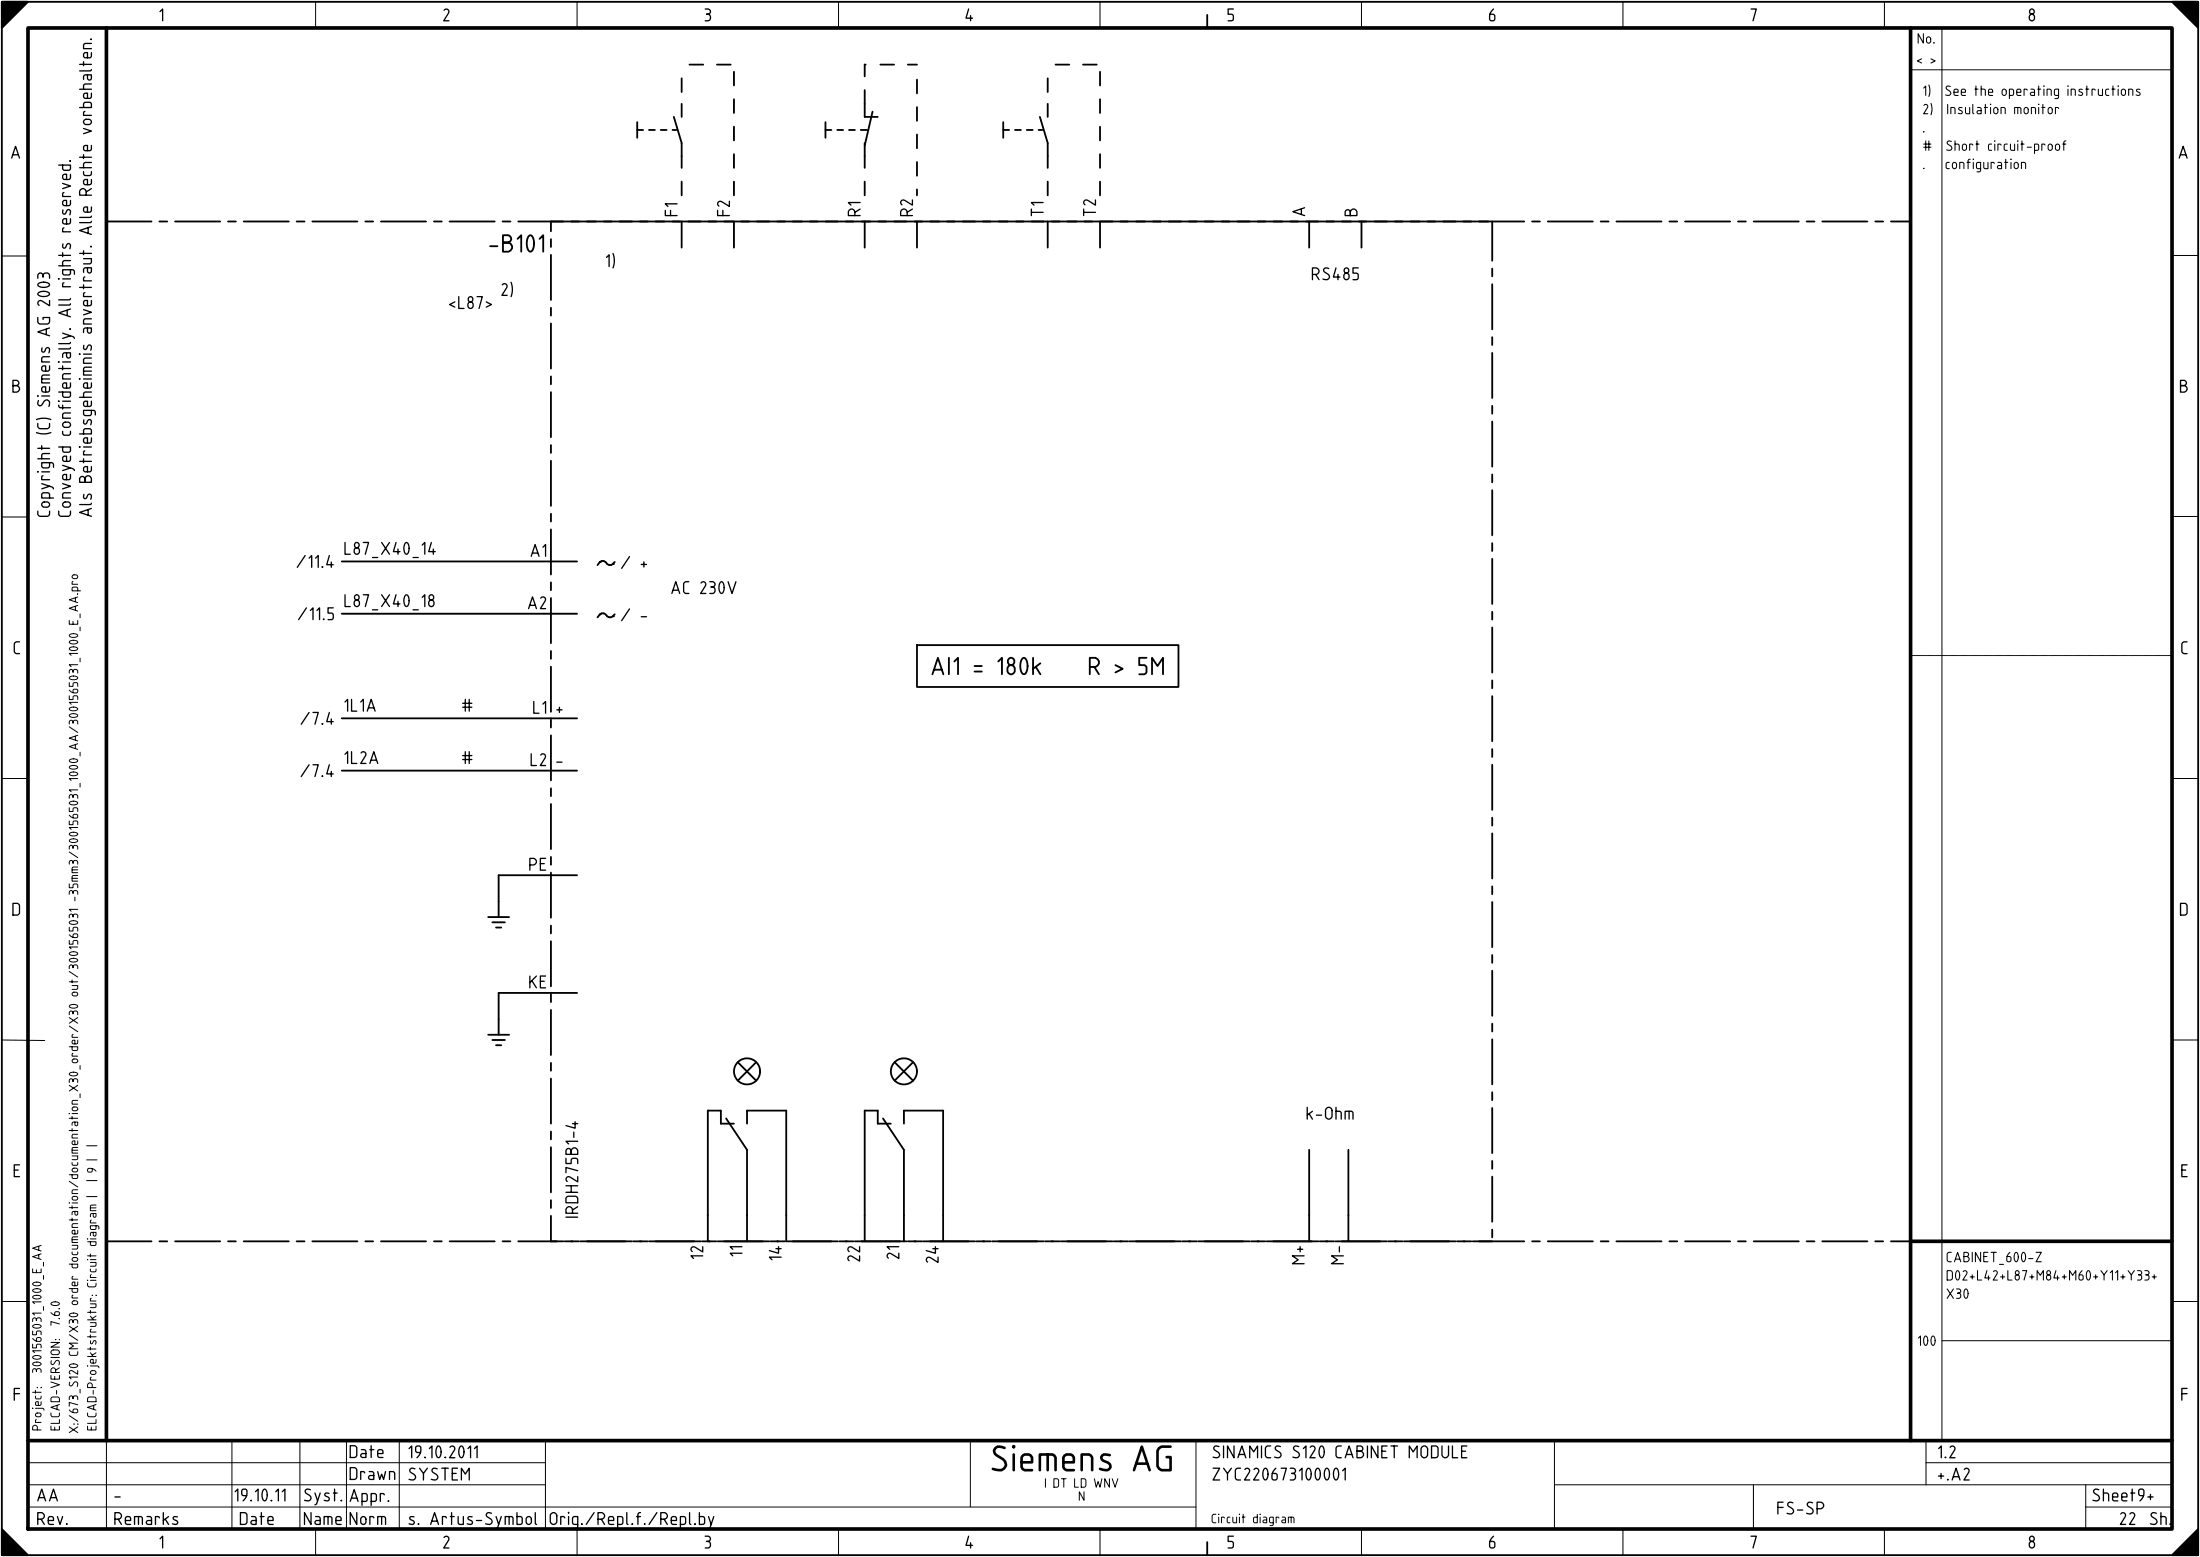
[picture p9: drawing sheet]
<svg xmlns="http://www.w3.org/2000/svg" width="421mm" height="298mm" viewBox="0 0 421 298" stroke-linecap="round" stroke-linejoin="round" font-family="sans-serif">
<g fill="none" stroke="#000" stroke-width=".35">
<path d="M.4 .3h420v297h-420zM.4 .3h5l-5 5zM.5 4.9h.1M.5 4.9h.2M.5 4.8h.2M.5 4.7h.3M.5 4.6h.4M.5 4.6h.5M.5 4.5h.5M.5 4.4h.6M.5 4.3h.7M.5 4.3h.8"/>
<path d="M.5 4.2h.8M.5 4.1h.9M.5 4h1M.5 3.9h1.1M.5 3.8h1.2M.5 3.8h1.3M.5 3.7h1.3M.5 3.6h1.4M.5 3.5h1.5M.5 3.5h1.6M.5 3.4h1.6M.5 3.3h1.7"/>
<path d="M.5 3.2h1.8M.5 3.2h1.9M.5 3.1h1.9M.5 3h2M.5 2.9h2.1M.5 2.9h2.2M.5 2.8h2.2M.5 2.7h2.3M.5 2.6h2.4M.5 2.6h2.5M.5 2.5h2.5M.5 2.4h2.6"/>
<path d="M.5 2.3h2.7M.5 2.3h2.8M.5 2.2h2.8M.5 2.1h2.9M.5 2h3M.5 2h3.1M.5 1.9h3.1M.5 1.8h3.2M.5 1.7h3.3M.5 1.7h3.4M.5 1.6h3.4M.5 1.5h3.5"/>
<path d="M.5 1.4h3.6M.5 1.3h3.7M.5 1.2h3.8M.5 1.2h3.9M.5 1.1h3.9M.5 1h4M.5 .9h4.1M.5 .9h4.2M.5 .8h4.2M.5 .7h4.3M.5 .6h4.4M.5 .6h4.5"/>
<path d="M.5 .5h4.5M.5 .4h4.6M.5 .3h4.7M130.4 15v2.6M130.4 19.9v2.4M131.9 12.4h2.6M137.1 12.4h2.6M140.4 13.7v2.6M140.4 19v2.6M165.4 12.4v2.2M165.4 17.2v5.1h2.5M168.4 12.4h2.6"/>
<path d="M173.6 12.4h1.8M175.4 15.2v2.7M200.4 15v2.6M200.4 19.9v2.4M201.9 12.4h2.6M207.1 12.4h2.6M210.4 13.7v2.6M210.4 19v2.6M230.9 2.9v2.4M415.4 .3h5v5zM415.5 .3h4.7M415.6 .4h4.6"/>
<path d="M415.7 .5h4.5M415.7 .6h4.5M415.8 .6h4.4M415.9 .7h4.3M416 .8h4.2M416 .9h4.2M416.1 .9h4.1M416.2 1h4M416.3 1.1h3.9M416.3 1.2h3.9M416.4 1.2h3.8M416.5 1.3h3.7"/>
<path d="M416.6 1.4h3.6M416.7 1.5h3.5M416.8 1.6h3.4M416.8 1.7h3.4M416.9 1.7h3.3M417 1.8h3.2M417.1 1.9h3.1M417.1 2h3.1M417.2 2h3M417.3 2.1h2.9M417.4 2.2h2.8M417.4 2.3h2.8"/>
<path d="M417.5 2.3h2.7M417.6 2.4h2.6M417.7 2.5h2.5M417.7 2.6h2.5M417.8 2.6h2.4M417.9 2.7h2.3M418 2.8h2.2M418 2.9h2.2M418.1 2.9h2.1M418.2 3h2M418.3 3.1h1.9M418.3 3.2h1.9"/>
<path d="M418.4 3.2h1.8M418.5 3.3h1.7M418.6 3.4h1.6M418.6 3.5h1.6M418.7 3.5h1.5M418.8 3.6h1.4M418.9 3.7h1.3M418.9 3.8h1.3M419 3.8h1.2M419.1 3.9h1.1M419.2 4h1M419.3 4.1h.9"/>
<path d="M419.4 4.2h.8M419.4 4.3h.8M419.5 4.3h.7M419.6 4.4h.6M419.7 4.5h.5M419.7 4.6h.5M419.8 4.6h.4M419.9 4.7h.3M420 4.8h.2M420 4.9h.2M420.1 4.9h.1M121.9 24.8h1.1"/>
<path d="M121.9 23.4v2.9M124.1 24.8h1.1M126.4 24.8h1.1M128.6 24.8h.8M128.9 22.3l1.5 5.1v4.7M130.4 34.7v2.6M140.4 24.2v2.6M140.4 29.5v2.6M140.4 34.7v2.6M157.9 24.8h1.1M157.9 23.4v2.9M160.1 24.8h1.1"/>
<path d="M162.4 24.8h1.1M164.6 24.8h1.3M165.4 27.4v4.7M165.4 34.7v2.6M166.9 21.4l-1.5 6.4M175.4 20.5v2.6M175.4 25.7v2.6M175.4 31v2.6M175.4 36.2v1.1M191.9 24.8h1.1M191.9 23.4v2.9M194.1 24.8h1.1"/>
<path d="M196.4 24.8h1.1M198.6 24.8h.8M198.9 22.3l1.5 5.1v4.7M200.4 34.7v2.6M210.4 24.2v2.6M210.4 29.5v2.6M210.4 34.7v2.6M20.4 42.4h8.6M30.5 42.4h1.5M33.5 42.4h8.6M43.6 42.4h1.5M46.6 42.4h8.6"/>
<path d="M56.7 42.4h1.5M59.7 42.4h8.7M69.9 42.4h1.5M72.9 42.4h8.6M83 42.4h1.5M86 42.4h8.6M96.1 42.4h1.5M99.1 42.4h192.4M105.4 42.4v1.8M105.4 45.7v1.5M105.4 48.7v8.7M105.4 58.9v1.4"/>
<path d="M130.4 42.4v4.9M140.4 42.4v4.9M165.4 42.4v4.9M175.4 42.4v4.9M200.4 42.4v4.9M210.4 42.4v4.9M250.4 42.4v4.9M260.4 42.4v4.9M285.4 42.4v7.5M285.4 51.4v1.4M285.4 54.3v8.7M293 42.4h1.5"/>
<path d="M296 42.4h8.6M306.1 42.4h1.5M309.1 42.4h8.6M319.2 42.4h1.5M322.2 42.4h8.7M332.4 42.4h1.5M335.4 42.4h8.6M345.5 42.4h1.5M348.5 42.4h8.6M358.6 42.4h1.5M361.6 42.4h3.8M105.4 61.8v8.7"/>
<path d="M105.4 72v1.5M105.4 75v8.6M285.4 64.5v1.5M285.4 67.5v8.6M285.4 77.6v1.5M105.4 85.1v1.5M105.4 88.1v8.6M105.4 98.2v1.5M285.4 80.6v8.6M285.4 90.7v1.5M285.4 93.7v8.6M65.4 107.4h45"/>
<path d="M65.4 117.3h45M105.4 101.2v8.6M105.4 111.4v1.5M105.4 114.3v8.7M114.7 117.5l-.4 .6M114.7 107.5l-.4 .5M114.7 117.5l.4-.2h.4l.3 .2M114.7 107.5l.4-.2h.4l.3 .2M115.9 117.5l.2 .3M115.9 107.5l.2 .2M116.1 117.8l.4 .2h.4l.3-.2M116.1 107.8l.4 .2h.4l.3-.2"/>
<path d="M117.6 117.5l-.3 .3M117.6 107.4l-.3 .3M285.4 103.9v1.5M285.4 106.8v8.7M285.4 117v1.5M285.4 120v8.6M65.4 137.4h45M105.4 124.5v1.5M105.4 127.5v8.6M105.4 137.6v1.5M175.4 123.3h50v8h-50zM285.4 130.1v1.5"/>
<path d="M285.4 133.1v8.6M65.4 147.3h45M105.4 140.6v8.6M105.4 150.7v1.5M105.4 153.7v8.6M285.4 143.2v1.5M285.4 146.2v8.6M285.4 156.3v1.6M285.4 159.3v8.7M93.4 175.3h4M94.2 176.4h2.4M94.9 177.3h1"/>
<path d="M105.4 163.8v1.6M105.4 166.8v8.7M105.4 177v1.5M105.4 180v8.6M110.4 167.4h-15v7.9M285.4 169.5v1.5M285.4 172.5v8.6M93.4 197.8h4M94.2 198.9h2.4M94.9 199.8h1M105.4 190.1v1.5M105.4 193.1v8.6"/>
<path d="M110.4 189.9h-15v7.9M285.4 182.6v1.5M285.4 185.6v8.6M285.4 195.7v1.5M285.4 198.7v8.6M105.4 203.2v1.5M105.4 206.2v8.6M105.4 216.3v1.6M105.4 219.4v8.6M138.9 213.9l4 5.9v17.5M140.4 214.8h-2.5v-2.4h-2.5v24.9M141.1 203.1l3.5 3.5"/>
<path d="M142.9 214.8v-2.4h7.5v24.9h9.8M144.6 203.1l-3.5 3.5M168.9 213.9l4 5.9v17.5M170.4 214.8h-2.5v-2.4h-2.5v24.9M171.1 203.1l3.5 3.5M172.9 214.8v-2.4h7.5v24.9M174.6 203.1l-3.5 3.5M250.4 219.8v17.5M257.9 219.8v17.5M285.4 208.8v1.6M285.4 211.9v8.6M20.4 237.3h8.6"/>
<path d="M30.5 237.3h1.5M33.5 237.3h8.6M43.6 237.3h1.5M46.6 237.3h8.6M56.7 237.3h1.5M59.7 237.3h8.7M69.9 237.3h1.5M72.9 237.3h8.6M83 237.3h1.5M86 237.3h8.6M96.1 237.3h1.5M99.1 237.3h8.6"/>
<path d="M105.4 229.5v1.5M105.4 232.5v4.8M108 237.3h2.7M111 237.3h9.9M121.1 237.3h2.8M124.1 237.3h9.9M134.2 237.3h2.8M137.2 237.3h9.9M147.4 237.3h2.7M160.5 237.3h2.7M163.5 237.3h9.9M173.6 237.3h2.8"/>
<path d="M176.6 237.3h9.9M186.7 237.3h2.8M189.7 237.3h9.9M199.9 237.3h2.7M202.9 237.3h9.8M213 237.3h2.7M216 237.3h9.9M226.1 237.3h2.8M229.1 237.3h9.9M239.2 237.3h2.8M242.2 237.3h9.9M252.4 237.3h2.7"/>
<path d="M255.4 237.3h9.8M265.5 237.3h2.7M268.5 237.3h9.9M278.6 237.3h2.8M281.6 237.3h9.9M285.4 222v1.5M285.4 225v8.6M285.4 235.1v1.5M293 237.3h1.5M296 237.3h8.6M306.1 237.3h1.5M309.1 237.3h8.6"/>
<path d="M319.2 237.3h1.5M322.2 237.3h8.7M332.4 237.3h1.5M335.4 237.3h8.6M345.5 237.3h1.5M348.5 237.3h8.6M358.6 237.3h1.5M361.6 237.3h3.8M.4 292.4l5 4.9h-5zM.5 297.3h4.6M.5 297.2h4.5M.5 297.1h4.5"/>
<path d="M.5 297.1h4.4M.5 297h4.4M.5 297h4.3M.5 296.9h4.2M.5 296.8h4.2M.5 296.8h4.1M.5 296.7h4.1M.5 296.7h4M.5 296.6h3.9M.5 296.5h3.9M.5 296.5h3.8M.5 296.4h3.8"/>
<path d="M.5 296.4h3.7M.5 296.3h3.6M.5 296.2h3.6M.5 296.2h3.5M.5 296.1h3.5M.5 296.1h3.4M.5 296h3.4M.5 296h3.3M.5 295.9h3.3M.5 295.9h3.2M.5 295.8h3.1M.5 295.7h3.1"/>
<path d="M.5 295.7h3M.5 295.6h3M.5 295.6h2.9M.5 295.5h2.8M.5 295.4h2.8M.5 295.4h2.7M.5 295.3h2.7M.5 295.3h2.6M.5 295.2h2.5M.5 295.1h2.5M.5 295.1h2.4M.5 295h2.4"/>
<path d="M.5 295h2.3M.5 294.9h2.2M.5 294.8h2.2M.5 294.8h2.1M.5 294.7h2.1M.5 294.7h2M.5 294.6h1.9M.5 294.5h1.9M.5 294.5h1.8M.5 294.4h1.8M.5 294.4h1.7M.5 294.3h1.6"/>
<path d="M.5 294.2h1.6M.5 294.2h1.5M.5 294.1h1.5M.5 294.1h1.4M.5 294h1.3M.5 293.9h1.3M.5 293.9h1.2M.5 293.8h1.2M.5 293.8h1.1M.5 293.7h1M.5 293.6h1M.5 293.6h.9"/>
<path d="M.5 293.5h.9M.5 293.5h.8M.5 293.4h.8M.5 293.4h.7M.5 293.3h.7M.5 293.3h.6M.5 293.2h.5M.5 293.1h.5M.5 293.1h.4M.5 293h.4M.5 293h.3M.5 292.9h.2"/>
<path d="M.5 292.8h.2M.5 292.8h.1M.5 292.7h.1M230.9 294.8v2.5M415.4 297.3l5-4.9v4.9zM415.6 297.3h4.6M415.7 297.2h4.5M415.7 297.1h4.5M415.8 297.1h4.4M415.8 297h4.4M415.9 297h4.3M416 296.9h4.2"/>
<path d="M416 296.8h4.2M416.1 296.8h4.1M416.1 296.7h4.1M416.2 296.7h4M416.3 296.6h3.9M416.3 296.5h3.9M416.4 296.5h3.8M416.4 296.4h3.8M416.5 296.4h3.7M416.6 296.3h3.6M416.6 296.2h3.6M416.7 296.2h3.5"/>
<path d="M416.7 296.1h3.5M416.8 296.1h3.4M416.8 296h3.4M416.9 296h3.3M416.9 295.9h3.3M417 295.9h3.2M417.1 295.8h3.1M417.1 295.7h3.1M417.2 295.7h3M417.2 295.6h3M417.3 295.6h2.9M417.4 295.5h2.8"/>
<path d="M417.4 295.4h2.8M417.5 295.4h2.7M417.5 295.3h2.7M417.6 295.3h2.6M417.7 295.2h2.5M417.7 295.1h2.5M417.8 295.1h2.4M417.8 295h2.4M417.9 295h2.3M418 294.9h2.2M418 294.8h2.2M418.1 294.8h2.1"/>
<path d="M418.1 294.7h2.1M418.2 294.7h2M418.3 294.6h1.9M418.3 294.5h1.9M418.4 294.5h1.8M418.4 294.4h1.8M418.5 294.4h1.7M418.6 294.3h1.6M418.6 294.2h1.6M418.7 294.2h1.5M418.7 294.1h1.5M418.8 294.1h1.4"/>
<path d="M418.9 294h1.3M418.9 293.9h1.3M419 293.9h1.2M419 293.8h1.2M419.1 293.8h1.1M419.2 293.7h1M419.2 293.6h1M419.3 293.6h.9M419.3 293.5h.9M419.4 293.5h.8M419.4 293.4h.8M419.5 293.4h.7"/>
<path d="M419.5 293.3h.7M419.6 293.3h.6M419.7 293.2h.5M419.7 293.1h.5M419.8 293.1h.4M419.8 293h.4M419.9 293h.3M420 292.9h.2M420 292.8h.2M420.1 292.8h.1M420.1 292.7h.1"/>
<circle cx="142.9" cy="204.8" r="2.5"/>
<circle cx="172.9" cy="204.8" r="2.5"/>
</g>
<g fill="#000">
<circle cx="165.4" cy="12.4" r=".17"/>
<circle cx="114.7" cy="117.5" r=".17"/>
<circle cx="114.7" cy="107.5" r=".17"/>
<circle cx="117.2" cy="107.8" r=".17"/>
<circle cx="117.2" cy="117.8" r=".17"/>
</g>
<path d="M5.4 5.3h410v287.1h-410zM20.4 5.3v270.1M365.4 5.3v270.1M365.4 237.3h50M5.4 275.4h410" fill="none" stroke="#000" stroke-width=".7"/>
<g fill="none" stroke="#000" stroke-width=".19">
<path d="M60.4 .3v5M110.4 .3v5M160.4 .3v5M210.4 .3v5M260.4 .3v5M310.4 .3v5M360.4 .3v5M365.4 13.3h50M371.4 5.3v270.1M.4 48.9h5M415.4 48.8h5M.4 98.8h5"/>
<path d="M415.4 98.7h5M365.4 125.3h.1M365.5 125.3h.1M365.6 125.3h.1M365.7 125.3h.1M365.8 125.3h.1M365.9 125.3h.1M366 125.3h.1M366.1 125.3h.1M366.2 125.3h.1M366.3 125.3h.1M366.4 125.3h.1"/>
<path d="M366.5 125.3h.1M366.6 125.3h.1M366.7 125.3h.1M366.8 125.3h.1M366.9 125.3h.1M367 125.3h.1M367.1 125.3h.1M367.2 125.3h.1M367.3 125.3h.1M367.4 125.3h.1M367.5 125.3h.1M367.6 125.3h.1"/>
<path d="M367.7 125.3h.1M367.8 125.3h.1M367.9 125.3h.1M368 125.3h.1M368.1 125.3h.1M368.2 125.3h.1M368.3 125.3h.1M368.4 125.3h.1M368.5 125.3h.1M368.6 125.3h.1M368.7 125.3h.1M368.8 125.3h.1"/>
<path d="M368.9 125.3h.1M369 125.3h.1M369.1 125.3h.1M369.2 125.3h.1M369.3 125.3h.1M369.4 125.3h.1M369.5 125.3h.1M369.6 125.3h.1M369.7 125.3h.1M369.8 125.3h.1M369.9 125.3h.1M370 125.3h.1"/>
<path d="M370.1 125.3h.1M370.2 125.3h.1M370.3 125.3h.1M370.4 125.3h.1M370.5 125.3h.1M370.6 125.3h.1M370.7 125.3h.1M370.8 125.3h.1M370.9 125.3h.1M371 125.3h.1M371.1 125.3h.1M371.2 125.3h.1"/>
<path d="M371.3 125.3h.1M371.4 125.3h.1M371.5 125.3h.1M371.6 125.3h.1M371.7 125.3h.1M371.8 125.3h.1M371.9 125.3h.1M372 125.3h.1M372.1 125.3h.1M372.2 125.3h.1M372.3 125.3h.1M372.4 125.3h.1"/>
<path d="M372.5 125.3h.1M372.6 125.3h.1M372.7 125.3h.1M372.8 125.3h.1M372.9 125.3h.1M373 125.3h.1M373.1 125.3h.1M373.2 125.3h.1M373.3 125.3h.1M373.4 125.3h.1M373.5 125.3h.1M373.6 125.3h.1"/>
<path d="M373.7 125.3h.1M373.8 125.3h.1M373.9 125.3h.1M374 125.3h.1M374.1 125.3h.1M374.2 125.3h.1M374.3 125.3h.1M374.4 125.3h.1M374.5 125.3h.1M374.6 125.3h.1M374.7 125.3h.1M374.8 125.3h.1"/>
<path d="M374.9 125.3h.1M375 125.3h.1M375.1 125.3h.1M375.2 125.3h.1M375.3 125.3h.1M375.4 125.3h.1M375.5 125.3h.1M375.6 125.3h.1M375.7 125.3h.1M375.8 125.3h.1M375.9 125.3h.1M376 125.3h.1"/>
<path d="M376.1 125.3h.1M376.2 125.3h.1M376.3 125.3h.1M376.4 125.3h.1M376.5 125.3h.1M376.6 125.3h.1M376.7 125.3h.1M376.8 125.3h.1M376.9 125.3h.1M377 125.3h.1M377.1 125.3h.1M377.2 125.3h.1"/>
<path d="M377.3 125.3h.1M377.4 125.3h.1M377.5 125.3h.1M377.6 125.3h.1M377.7 125.3h.1M377.8 125.3h.1M377.9 125.3h.1M378 125.3h.1M378.1 125.3h.1M378.2 125.3h.1M378.3 125.3h.1M378.4 125.3h.1"/>
<path d="M378.5 125.3h.1M378.6 125.3h.1M378.7 125.3h.1M378.8 125.3h.1M378.9 125.3h.1M379 125.3h.1M379.1 125.3h.1M379.2 125.3h.1M379.3 125.3h.1M379.4 125.3h.1M379.5 125.3h.1M379.6 125.3h.1"/>
<path d="M379.7 125.3h.1M379.8 125.3h.1M379.9 125.3h.1M380 125.3h.1M380.1 125.3h.1M380.2 125.3h.1M380.3 125.3h.1M380.4 125.3h.1M380.5 125.3h.1M380.6 125.3h.1M380.7 125.3h.1M380.8 125.3h.1"/>
<path d="M380.9 125.3h.1M381 125.3h.1M381.1 125.3h.1M381.2 125.3h.1M381.3 125.3h.1M381.4 125.3h.1M381.5 125.3h.1M381.6 125.3h.1M381.7 125.3h.1M381.8 125.3h.1M381.9 125.3h.1M382 125.3h.1"/>
<path d="M382.1 125.3h.1M382.2 125.3h.1M382.3 125.3h.1M382.4 125.3h.1M382.5 125.3h.1M382.6 125.3h.1M382.7 125.3h.1M382.8 125.3h.1M382.9 125.3h.1M383 125.3h.1M383.1 125.3h.1M383.2 125.3h.1"/>
<path d="M383.3 125.3h.1M383.4 125.3h.1M383.5 125.3h.1M383.6 125.3h.1M383.7 125.3h.1M383.8 125.3h.1M383.9 125.3h.1M384 125.3h.1M384.1 125.3h.1M384.2 125.3h.1M384.3 125.3h.1M384.4 125.3h.1"/>
<path d="M384.5 125.3h.1M384.6 125.3h.1M384.7 125.3h.1M384.8 125.3h.1M384.9 125.3h.1M385 125.3h.1M385.1 125.3h.1M385.2 125.3h.1M385.3 125.3h.1M385.4 125.3h.1M385.5 125.3h.1M385.6 125.3h.1"/>
<path d="M385.7 125.3h.1M385.8 125.3h.1M385.9 125.3h.1M386 125.3h.1M386.1 125.3h.1M386.2 125.3h.1M386.3 125.3h.1M386.4 125.3h.1M386.5 125.3h.1M386.6 125.3h.1M386.7 125.3h.1M386.8 125.3h.1"/>
<path d="M386.9 125.3h.1M387 125.3h.1M387.1 125.3h.1M387.2 125.3h.1M387.3 125.3h.1M387.4 125.3h.1M387.5 125.3h.1M387.6 125.3h.1M387.7 125.3h.1M387.8 125.3h.1M387.9 125.3h.1M388 125.3h.1"/>
<path d="M388.1 125.3h.1M388.2 125.3h.1M388.3 125.3h.1M388.4 125.3h.1M388.5 125.3h.1M388.6 125.3h.1M388.7 125.3h.1M388.8 125.3h.1M388.9 125.3h.1M389 125.3h.1M389.1 125.3h.1M389.2 125.3h.1"/>
<path d="M389.3 125.3h.1M389.4 125.3h.1M389.5 125.3h.1M389.6 125.3h.1M389.7 125.3h.1M389.8 125.3h.1M389.9 125.3h.1M390 125.3h.1M390.1 125.3h.1M390.2 125.3h.1M390.3 125.3h.1M390.4 125.3h.1"/>
<path d="M390.5 125.3h.1M390.6 125.3h.1M390.7 125.3h.1M390.8 125.3h.1M390.9 125.3h.1M391 125.3h.1M391.1 125.3h.1M391.2 125.3h.1M391.3 125.3h.1M391.4 125.3h.1M391.5 125.3h.1M391.6 125.3h.1"/>
<path d="M391.7 125.3h.1M391.8 125.3h.1M391.9 125.3h.1M392 125.3h.1M392.1 125.3h.1M392.2 125.3h.1M392.3 125.3h.1M392.4 125.3h.1M392.5 125.3h.1M392.6 125.3h.1M392.7 125.3h.1M392.8 125.3h.1"/>
<path d="M392.9 125.3h.1M393 125.3h.1M393.1 125.3h.1M393.2 125.3h.1M393.3 125.3h.1M393.4 125.3h.1M393.5 125.3h.1M393.6 125.3h.1M393.7 125.3h.1M393.8 125.3h.1M393.9 125.3h.1M394 125.3h.1"/>
<path d="M394.1 125.3h.1M394.2 125.3h.1M394.3 125.3h.1M394.4 125.3h.1M394.5 125.3h.1M394.6 125.3h.1M394.7 125.3h.1M394.8 125.3h.1M394.9 125.3h.1M395 125.3h.1M395.1 125.3h.1M395.2 125.3h.1"/>
<path d="M395.3 125.3h.1M395.4 125.3h.1M395.5 125.3h.1M395.6 125.3h.1M395.7 125.3h.1M395.8 125.3h.1M395.9 125.3h.1M396 125.3h.1M396.1 125.3h.1M396.2 125.3h.1M396.3 125.3h.1M396.4 125.3h.1"/>
<path d="M396.5 125.3h.1M396.6 125.3h.1M396.7 125.3h.1M396.8 125.3h.1M396.9 125.3h.1M397 125.3h.1M397.1 125.3h.1M397.2 125.3h.1M397.3 125.3h.1M397.4 125.3h.1M397.5 125.3h.1M397.6 125.3h.1"/>
<path d="M397.7 125.3h.1M397.8 125.3h.1M397.9 125.3h.1M398 125.3h.1M398.1 125.3h.1M398.2 125.3h.1M398.3 125.3h.1M398.4 125.3h.1M398.5 125.3h.1M398.6 125.3h.1M398.7 125.3h.1M398.8 125.3h.1"/>
<path d="M398.9 125.3h.1M399 125.3h.1M399.1 125.3h.1M399.2 125.3h.1M399.3 125.3h.1M399.4 125.3h.1M399.5 125.3h.1M399.6 125.3h.1M399.7 125.3h.1M399.8 125.3h.1M399.9 125.3h.1M400 125.3h.1"/>
<path d="M400.1 125.3h.1M400.2 125.3h.1M400.3 125.3h.1M400.4 125.3h.1M400.5 125.3h.1M400.6 125.3h.1M400.7 125.3h.1M400.8 125.3h.1M400.9 125.3h.1M401 125.3h.1M401.1 125.3h.1M401.2 125.3h.1"/>
<path d="M401.3 125.3h.1M401.4 125.3h.1M401.5 125.3h.1M401.6 125.3h.1M401.7 125.3h.1M401.8 125.3h.1M401.9 125.3h.1M402 125.3h.1M402.1 125.3h.1M402.2 125.3h.1M402.3 125.3h.1M402.4 125.3h.1"/>
<path d="M402.5 125.3h.1M402.6 125.3h.1M402.7 125.3h.1M402.8 125.3h.1M402.9 125.3h.1M403 125.3h.1M403.1 125.3h.1M403.2 125.3h.1M403.3 125.3h.1M403.4 125.3h.1M403.5 125.3h.1M403.6 125.3h.1"/>
<path d="M403.7 125.3h.1M403.8 125.3h.1M403.9 125.3h.1M404 125.3h.1M404.1 125.3h.1M404.2 125.3h.1M404.3 125.3h.1M404.4 125.3h.1M404.5 125.3h.1M404.6 125.3h.1M404.7 125.3h.1M404.8 125.3h.1"/>
<path d="M404.9 125.3h.1M405 125.3h.1M405.1 125.3h.1M405.2 125.3h.1M405.3 125.3h.1M405.4 125.3h.1M405.5 125.3h.1M405.6 125.3h.1M405.7 125.3h.1M405.8 125.3h.1M405.9 125.3h.1M406 125.3h.1"/>
<path d="M406.1 125.3h.1M406.2 125.3h.1M406.3 125.3h.1M406.4 125.3h.1M406.5 125.3h.1M406.6 125.3h.1M406.7 125.3h.1M406.8 125.3h.1M406.9 125.3h.1M407 125.3h.1M407.1 125.3h.1M407.2 125.3h.1"/>
<path d="M407.3 125.3h.1M407.4 125.3h.1M407.5 125.3h.1M407.6 125.3h.1M407.7 125.3h.1M407.8 125.3h.1M407.9 125.3h.1M408 125.3h.1M408.1 125.3h.1M408.2 125.3h.1M408.3 125.3h.1M408.4 125.3h.1"/>
<path d="M408.5 125.3h.1M408.6 125.3h.1M408.7 125.3h.1M408.8 125.3h.1M408.9 125.3h.1M409 125.3h.1M409.1 125.3h.1M409.2 125.3h.1M409.3 125.3h.1M409.4 125.3h.1M409.5 125.3h.1M409.6 125.3h.1"/>
<path d="M409.7 125.3h.1M409.8 125.3h.1M409.9 125.3h.1M410 125.3h.1M410.1 125.3h.1M410.2 125.3h.1M410.3 125.3h.1M410.4 125.3h.1M410.5 125.3h.1M410.6 125.3h.1M410.7 125.3h.1M410.8 125.3h.1"/>
<path d="M410.9 125.3h.1M411 125.3h.1M411.1 125.3h.1M411.2 125.3h.1M411.3 125.3h.1M411.4 125.3h.1M411.5 125.3h.1M411.6 125.3h.1M411.7 125.3h.1M411.8 125.3h.1M411.9 125.3h.1M412 125.3h.1"/>
<path d="M412.1 125.3h.1M412.2 125.3h.1M412.3 125.3h.1M412.4 125.3h.1M412.5 125.3h.1M412.6 125.3h.1M412.7 125.3h.1M412.8 125.3h.1M412.9 125.3h.1M413 125.3h.1M413.1 125.3h.1M413.2 125.3h.1"/>
<path d="M413.3 125.3h.1M413.4 125.3h.1M413.5 125.3h.1M413.6 125.3h.1M413.7 125.3h.1M413.8 125.3h.1M413.9 125.3h.1M414 125.3h.1M414.1 125.3h.1M414.2 125.3h.1M414.3 125.3h.1M414.4 125.3h.1"/>
<path d="M414.5 125.3h.1M414.6 125.3h.1M414.7 125.3h.1M414.8 125.3h.1M414.9 125.3h.1M415 125.3h.1M415.1 125.3h.1M415.2 125.3h.1M415.3 125.3h.1M.4 148.9h5M415.4 148.9h5M.4 198.9h8.2"/>
<path d="M415.4 198.9h5M.4 248.8h5M371.4 256.3h44M415.4 248.8h5M5.4 279.7h98.9M20.4 275.4v17M44.4 275.4v17M57.4 275.4v17M66.3 275.4v17M76.4 275.4v17M104.3 275.4v17M185.6 275.4v12.7"/>
<path d="M228.7 275.4v17M297.3 275.4v17M368.3 275.4v8.5M368.3 279.7h47.1M5.4 283.9h98.9M5.4 288.1h223.3M60.4 292.4v4.9M110.4 292.4v4.9M160.4 292.4v4.9M210.4 292.4v4.9M260.4 292.4v4.9M297.3 283.9h118.1"/>
<path d="M310.4 292.4v4.9M335.3 283.9v8.5M360.4 292.4v4.9M398.8 288.1h16.6M398.9 283.8v8.6"/>
</g>
<text font-size="5" x="189.6" y="281.4">Siemens AG</text>
<g font-size="3.5">
<text x="93.6" y="48.3">-B101</text>
<text x="178.1" y="129.1">AI1 = 180k</text>
<text x="208.2" y="129.1">R &gt; 5M</text>
</g>
<g font-size="2.5">
<text x="30.5" y="4.1">1</text>
<text x="84.7" y="4.1">2</text>
<text x="134.7" y="4.1">3</text>
<text x="184.6" y="4.1">4</text>
<text x="234.7" y="4.1">5</text>
<text x="284.7" y="4.1">6</text>
<text x="334.7" y="4.1">7</text>
<text x="387.9" y="4.1">8</text>
<text x="2.1" y="30.3">A</text>
<text x="416.6" y="30.3">A</text>
<text x="129.6" y="41.3" transform="rotate(-90 129.6 41.3)">F1</text>
<text x="139.6" y="41.3" transform="rotate(-90 139.6 41.3)">F2</text>
<text x="164.6" y="41.3" transform="rotate(-90 164.6 41.3)">R1</text>
<text x="174.6" y="41.3" transform="rotate(-90 174.6 41.3)">R2</text>
<text x="199.6" y="41.3" transform="rotate(-90 199.6 41.3)">T1</text>
<text x="209.6" y="41.3" transform="rotate(-90 209.6 41.3)">T2</text>
<text x="249.6" y="41.3" transform="rotate(-90 249.6 41.3)">A</text>
<text x="259.6" y="41.3" transform="rotate(-90 259.6 41.3)">B</text>
<text x="115.9" y="51.1">1)</text>
<text x="250.9" y="53.6">RS485</text>
<text x="85.9" y="59.1">&lt;L87&gt;</text>
<text x="95.9" y="56.6">2)</text>
<text x="2.4" y="75.1">B</text>
<text x="416.9" y="75.1">B</text>
<text x="9.6" y="98.8" transform="rotate(-90 9.6 98.8)">Copyright (C) Siemens AG 2003</text>
<text x="13.6" y="98.8" transform="rotate(-90 13.6 98.8)">Conveyed confidentially. All rights reserved.</text>
<text x="17.6" y="98.8" transform="rotate(-90 17.6 98.8)">Als Betriebsgeheimnis anvertraut. Alle Rechte vorbehalten.</text>
<text x="65.9" y="106.1">L87_X40_14</text>
<text x="101.5" y="106.5">A1</text>
<text x="56.7" y="108.6">/11.4</text>
<text x="118.8" y="108.8">/ +</text>
<text x="128.4" y="113.6">AC 230V</text>
<text x="57" y="118.6">/11.5</text>
<text x="65.9" y="116.1">L87_X40_18</text>
<text x="101" y="116.5">A2</text>
<text x="118.8" y="118.8">/ -</text>
<text x="2.6" y="125.1">C</text>
<text x="417.1" y="125.1">C</text>
<text x="65.9" y="136.1">1L1A</text>
<text x="88.4" y="136.1">#</text>
<text x="102" y="136.5">L1 +</text>
<text x="57.5" y="138.6">/7.4</text>
<text x="57.5" y="148.6">/7.4</text>
<text x="65.9" y="146.1">1L2A</text>
<text x="88.4" y="146.1">#</text>
<text x="101.5" y="146.5">L2</text>
<text x="106.4" y="146.6">-</text>
<text x="101.2" y="166.5">PE</text>
<text x="2.4" y="175.1">D</text>
<text x="416.9" y="175.1">D</text>
<text x="101.2" y="189">KE</text>
<text x="249.9" y="214.1">k-Ohm</text>
<text x="2.6" y="225.1">E</text>
<text x="417.1" y="225.1">E</text>
<text x="110.6" y="232.9" transform="rotate(-90 110.6 232.9)">IRDH275B1-4</text>
<text x="134.5" y="240.7" transform="rotate(-90 134.5 240.7)">12</text>
<text x="142" y="240.2" transform="rotate(-90 142 240.2)">11</text>
<text x="149.5" y="241" transform="rotate(-90 149.5 241)">14</text>
<text x="164.5" y="241.3" transform="rotate(-90 164.5 241.3)">22</text>
<text x="172" y="240.7" transform="rotate(-90 172 240.7)">21</text>
<text x="179.5" y="241.5" transform="rotate(-90 179.5 241.5)">24</text>
<text x="249.5" y="241.7" transform="rotate(-90 249.5 241.7)">M+</text>
<text x="257" y="241.7" transform="rotate(-90 257 241.7)">M-</text>
<text x="2.6" y="267.9">F</text>
<text x="417.1" y="267.9">F</text>
<text x="66.9" y="278.8">Date</text>
<text x="78.1" y="278.8">19.10.2011</text>
<text x="231.9" y="278.8">SINAMICS S120 CABINET MODULE</text>
<text x="370.6" y="278.8">1.2</text>
<text x="7.1" y="287.1">AA</text>
<text x="21.9" y="287.1">-</text>
<text x="44.9" y="287.1">19.10.11</text>
<text x="58.1" y="287.1">Syst.</text>
<text x="66.9" y="283">Drawn</text>
<text x="66.9" y="287.2">Appr.</text>
<text x="78.1" y="283.1">SYSTEM</text>
<text x="231.9" y="283.1">ZYC220673100001</text>
<text x="370.6" y="283.1">+.A2</text>
<text x="400.1" y="287.1">Sheet9+</text>
<text x="7.1" y="291.6">Rev.</text>
<text x="21.9" y="291.6">Remarks</text>
<text x="45.9" y="291.6">Date</text>
<text x="58.1" y="291.6">Name</text>
<text x="66.9" y="291.6">Norm</text>
<text x="78.1" y="291.6">s. Artus-Symbol</text>
<text x="105.1" y="291.6">Orig./Repl.f./Repl.by</text>
<text x="339.9" y="289.6">FS-SP</text>
<text x="405.4" y="291.6">22</text>
<text x="411.1" y="291.6">Sh.</text>
<text x="30.5" y="296.1">1</text>
<text x="84.7" y="296.1">2</text>
<text x="134.7" y="296.1">3</text>
<text x="184.6" y="296.1">4</text>
<text x="234.7" y="296.1">5</text>
<text x="284.7" y="296.1">6</text>
<text x="334.7" y="296.1">7</text>
<text x="387.9" y="296.1">8</text>
</g>
<g font-size="2">
<text x="366.7" y="8.4">No.</text>
<text x="366.6" y="12.4">&lt; &gt;</text>
<text x="367.8" y="18.3">1)</text>
<text x="367.8" y="21.9">2)</text>
<text x="372" y="18.3">See the operating instructions</text>
<text x="372.4" y="21.9">Insulation monitor</text>
<text x="367.8" y="25.4">.</text>
<text x="367.8" y="28.9">#</text>
<text x="372.2" y="28.9">Short circuit-proof</text>
<text x="367.8" y="32.3">.</text>
<text x="372.1" y="32.3">configuration</text>
<text x="372.3" y="241.3">CABINET_600-Z</text>
<text x="372.3" y="244.8">D02+L42+L87+M84+M60+Y11+Y33+</text>
<text x="372.3" y="248.3">X30</text>
<text x="366.8" y="257.3">100</text>
</g>
<g font-size="1.8">
<text x="18.5" y="219.2" transform="rotate(-90 18.5 219.2)">|</text>
<text x="18.5" y="225.8" transform="rotate(-90 18.5 225.8)">| 9 |</text>
<text x="11.5" y="253.5" transform="rotate(-90 11.5 253.5)">7.6.0</text>
<text x="8" y="262.5" transform="rotate(-90 8 262.5)">3001565031_1000_E_AA</text>
<text x="8" y="273.5" transform="rotate(-90 8 273.5)">Project:</text>
<text x="11.5" y="273.5" transform="rotate(-90 11.5 273.5)">ELCAD-VERSION:</text>
<text x="15" y="274" transform="rotate(-90 15 274)">X:/673_S120 CM/X30 order documentation/documentation_X30_order/X30 out/3001565031 -35mm3/3001565031_1000_AA/3001565031_1000_E_AA.pro</text>
<text x="18.5" y="273.5" transform="rotate(-90 18.5 273.5)">ELCAD-Projektstruktur: Circuit diagram |</text>
<text x="199.8" y="284.4">I DT LD WNV</text>
<text x="206.3" y="286.9">N</text>
<text x="231.7" y="291.2">Circuit diagram</text>
</g>
</svg>
